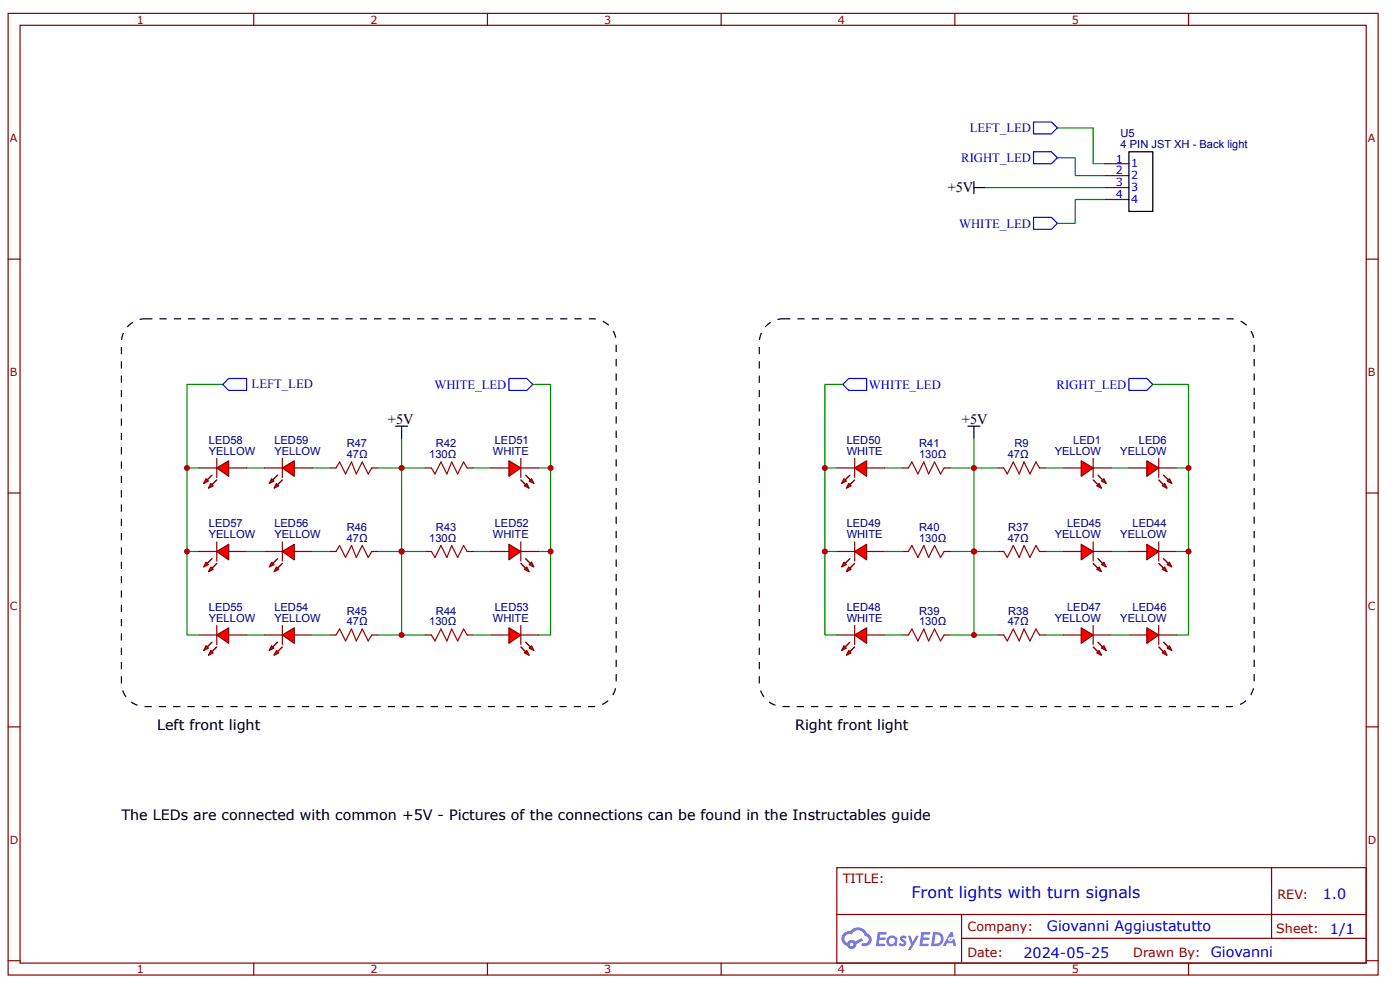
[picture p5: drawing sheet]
<svg xmlns="http://www.w3.org/2000/svg" width="297mm" height="210mm" viewBox="0 0 297 210" stroke-linecap="round" stroke-linejoin="round" font-family="sans-serif">
<g fill="none" stroke="#800" stroke-width=".25">
<path d="M1.7 2.8h290.7v203.9h-290.7zM4.3 5.4h285.5v198.8h-285.5zM53.8 2.8v2.6M103.4 2.8v2.6M153 2.8v2.6M202.6 2.8v2.6M252.1 2.8v2.6M1.7 54.9h2.6M289.8 54.9h2.6M1.7 104.5h2.6M289.8 104.5h2.6M1.7 154.1h2.6"/>
<path d="M289.8 154.1h2.6M177.5 184h112.3v20.2h-112.3zM177.6 193.9h112.1M204 198.9h85.7M204 193.9v10.1M269.8 184v14.9M1.7 203.7h2.6M53.8 204.2v2.5M103.4 204.2v2.5M153 204.2v2.5M202.6 204.2v2.5M252.1 204.2v2.5"/>
<path d="M289.8 203.7h2.6"/>
</g>
<g fill="#58f">
<path d="M191.1 198.5l.5-.2 .4 .1 .3 .3-.2 .4a.33 .33 0 0 0-.3-.3 .33 .33 0 0 0-.3 .1v.1a.85 .85 0 0 1 .7 .7 .85 .85 0 0 1-.3 .8l-.7 .1-.6-.4 .4-.4 .5 .3 .2-.1v-.2a.88 .88 0 0 1-.6-1.3z"/>
<path d="M192.6 198.4h.6l.4 1.3 .8-1.3h.6l-1.8 3h-.6l.7-1.1z"/>
<path d="M186.2 197.6h1.7l.2 .1-.1 .4h-1.3l-.1 .7h1.1l.2 .2-.2 .3h-1.1l-.2 .8h1.3l.1 .2-.1 .2-1.9 .1z"/>
<path d="M195.5 197.6h1.6l.2 .1v.4h-1.3l-.1 .7h1.1l.2 .2-.3 .3h-1.1l-.1 .8h1.2l.1 .2-.1 .2-1.9 .1z"/>
<path d="M201.6 197.6h.5l.2 .9-.4 .2a.49 .49 0 0 0-.7 .2 .49 .49 0 0 0 .3 .7 .49 .49 0 0 0 .6-.4l.4-.2 .4 1.6h-.6l-.2-.7h-1.2l-.3 .7h-.6z"/>
<path d="M197.9 197.6l-.4 3h1a1.51 1.51 0 0 0 1.7-1.5 1.51 1.51 0 0 0-1.8-1.5zM198.4 198.1a1.02 1.02 0 0 1 1.2 1.2 1.02 1.02 0 0 1-1.4 .8z"/>
<path d="M188.5 198.6a1.11 1.11 0 0 0-.3 1.6 1.11 1.11 0 0 0 1.6 .2l.4 .2 .2-1.7-.4-.2a1.01 1.01 0 0 0-1.5-.1zM188.5 199.5a.66 .66 0 0 1 1.3 0 .66 .66 0 0 1-1.3 0z"/>
<path d="M179 197.9a1.58 1.58 0 0 0 .7 2.6 1.01 1.01 0 0 0 1.2 .7 1.01 1.01 0 0 0 .8-1.1l1.4-.7-.3-.5-1.4 .7a1.02 1.02 0 0 0-1.7 .3 .99 .99 0 0 1-.4-1.4 .99 .99 0 0 1 1.4-.3 1.48 1.48 0 0 1 1.5-1 1.48 1.48 0 0 1 1.3 1.2 .82 .82 0 0 1 .8 1.1 .82 .82 0 0 1-1.2 .5l-.3 .1v.3a1.4 1.4 0 0 0 2-.6 1.4 1.4 0 0 0-.9-1.9 2.19 2.19 0 0 0-3.6-.5l-.8 .1zM180.3 200.2a.4 .4 0 0 1 .8 0 .4 .4 0 0 1-.8 0z"/>
<circle cx="201.6" cy="199.1" r=".19"/>
</g>
<path d="M229.4 97.7l2.5 1.5-2.5 1.8z" fill="#f00"/>
<path d="M229.4 97.7l2.5 1.5-2.5 1.8zM231.9 97.2v4" fill="none" stroke="#800" stroke-width=".25"/>
<path d="M231.9 101.7l1 1.1z" fill="#800"/>
<path d="M231.9 101.7l1 1.1" fill="none" stroke="#800" stroke-width=".25"/>
<path d="M232.9 100.7l1 1z" fill="#800"/>
<path d="M232.9 100.7l1 1" fill="none" stroke="#800" stroke-width=".25"/>
<path d="M232.7 103l.5-.5 .5 1z" fill="#f00"/>
<path d="M232.7 103l.5-.5 .5 1z" fill="none" stroke="#800" stroke-width=".25"/>
<path d="M233.7 102l.5-.5 .5 1z" fill="#f00"/>
<path d="M225.6 99.2h3.8M231.9 99.2h3.8M233.7 102l.5-.5 .5 1z" fill="none" stroke="#800" stroke-width=".25"/>
<path d="M243.3 97.7l2.5 1.5-2.5 1.8z" fill="#f00"/>
<path d="M243.3 97.7l2.5 1.5-2.5 1.8zM245.8 97.2v4" fill="none" stroke="#800" stroke-width=".25"/>
<path d="M245.8 101.7l1 1.1z" fill="#800"/>
<path d="M245.8 101.7l1 1.1" fill="none" stroke="#800" stroke-width=".25"/>
<path d="M246.8 100.7l1 1z" fill="#800"/>
<path d="M246.8 100.7l1 1" fill="none" stroke="#800" stroke-width=".25"/>
<path d="M246.6 103l.5-.5 .5 1z" fill="#f00"/>
<path d="M246.6 103l.5-.5 .5 1z" fill="none" stroke="#800" stroke-width=".25"/>
<path d="M247.6 102l.5-.5 .5 1z" fill="#f00"/>
<path d="M234.4 34.7h5.1M234.4 37.2h5.1M234.4 39.8h5.1M234.4 42.3h5.1M211.7 99.2h1.2M220.5 99.2h1.3M239.5 99.2h3.8M245.8 99.2h3.8M211.7 116.9h1.2M220.5 116.9h1.3M247.6 102l.5-.5 .5 1z" fill="none" stroke="#800" stroke-width=".25"/>
<path d="M212.9 99.2l.8 1.3 1.3-2.6 1.2 2.6 1-2.6 1.3 2.6 1.3-2.6 .7 1.3M212.9 116.9l.8 1.3 1.3-2.5 1.2 2.5 1-2.5 1.3 2.5 1.3-2.5 .7 1.2" fill="none" stroke="#a00000" stroke-width=".25"/>
<path d="M219.3 25.9h3.8l1.2 1.2-1.2 1.3h-3.8zM219.3 32.2h3.8l1.2 1.2-1.2 1.3h-3.8zM219.3 46.1h3.8l1.2 1.3-1.2 1.2h-3.8z" fill="none" stroke="#00f" stroke-width=".25"/>
<path d="M206.6 39.8h2.5M206.6 38.5v2.5M239.5 32.2h5.1v12.6h-5.1z" fill="none" stroke="#000" stroke-width=".25"/>
<path d="M209.1 39.8h25.3M224.3 33.4h3.8v3.8h6.3M224.3 27.1h7.6v7.6h2.5M234.4 42.3h-6.3v5.1h-3.8M221.8 99.2h3.8M235.7 99.2h3.8M221.8 116.9h3.8M235.7 116.9h3.8" fill="none" stroke="#080" stroke-width=".25"/>
<path d="M243.3 115.4l2.5 1.5-2.5 1.8z" fill="#f00"/>
<path d="M243.3 115.4l2.5 1.5-2.5 1.8zM245.8 114.9v4" fill="none" stroke="#800" stroke-width=".25"/>
<path d="M245.8 119.4l1 1.1z" fill="#800"/>
<path d="M245.8 119.4l1 1.1" fill="none" stroke="#800" stroke-width=".25"/>
<path d="M246.8 118.4l1 1z" fill="#800"/>
<path d="M246.8 118.4l1 1" fill="none" stroke="#800" stroke-width=".25"/>
<path d="M246.6 120.7l.5-.5 .5 1z" fill="#f00"/>
<path d="M246.6 120.7l.5-.5 .5 1z" fill="none" stroke="#800" stroke-width=".25"/>
<path d="M247.6 119.7l.5-.5 .5 1z" fill="#f00"/>
<path d="M239.5 116.9h3.8M245.8 116.9h3.8M247.6 119.7l.5-.5 .5 1z" fill="none" stroke="#800" stroke-width=".25"/>
<path d="M229.4 115.4l2.5 1.5-2.5 1.8z" fill="#f00"/>
<path d="M229.4 115.4l2.5 1.5-2.5 1.8zM231.9 114.9v4" fill="none" stroke="#800" stroke-width=".25"/>
<path d="M231.9 119.4l1 1.1z" fill="#800"/>
<path d="M231.9 119.4l1 1.1" fill="none" stroke="#800" stroke-width=".25"/>
<path d="M232.9 118.4l1 1z" fill="#800"/>
<path d="M232.9 118.4l1 1" fill="none" stroke="#800" stroke-width=".25"/>
<path d="M232.7 120.7l.5-.5 .5 1z" fill="#f00"/>
<path d="M232.7 120.7l.5-.5 .5 1z" fill="none" stroke="#800" stroke-width=".25"/>
<path d="M233.7 119.7l.5-.5 .5 1z" fill="#f00"/>
<path d="M225.6 116.9h3.8M231.9 116.9h3.8M233.7 119.7l.5-.5 .5 1zM211.7 134.6h1.2M220.5 134.6h1.3" fill="none" stroke="#800" stroke-width=".25"/>
<path d="M221.8 134.6h3.8M235.7 134.6h3.8" fill="none" stroke="#080" stroke-width=".25"/>
<path d="M212.9 134.6l.8 1.3 1.3-2.5 1.2 2.5 1-2.5 1.3 2.5 1.3-2.5 .7 1.2" fill="none" stroke="#a00000" stroke-width=".25"/>
<path d="M243.3 133.1l2.5 1.5-2.5 1.8z" fill="#f00"/>
<path d="M243.3 133.1l2.5 1.5-2.5 1.8zM245.8 132.6v4" fill="none" stroke="#800" stroke-width=".25"/>
<path d="M245.8 137.2l1 1z" fill="#800"/>
<path d="M245.8 137.2l1 1" fill="none" stroke="#800" stroke-width=".25"/>
<path d="M246.8 136.1l1 1.1z" fill="#800"/>
<path d="M246.8 136.1l1 1.1" fill="none" stroke="#800" stroke-width=".25"/>
<path d="M246.6 138.4l.5-.5 .5 1z" fill="#f00"/>
<path d="M246.6 138.4l.5-.5 .5 1z" fill="none" stroke="#800" stroke-width=".25"/>
<path d="M247.6 137.4l.5-.5 .5 1z" fill="#f00"/>
<path d="M239.5 134.6h3.8M245.8 134.6h3.8M247.6 137.4l.5-.5 .5 1z" fill="none" stroke="#800" stroke-width=".25"/>
<path d="M229.4 133.1l2.5 1.5-2.5 1.8z" fill="#f00"/>
<path d="M229.4 133.1l2.5 1.5-2.5 1.8zM231.9 132.6v4" fill="none" stroke="#800" stroke-width=".25"/>
<path d="M231.9 137.2l1 1z" fill="#800"/>
<path d="M231.9 137.2l1 1" fill="none" stroke="#800" stroke-width=".25"/>
<path d="M232.9 136.1l1 1.1z" fill="#800"/>
<path d="M232.9 136.1l1 1.1" fill="none" stroke="#800" stroke-width=".25"/>
<path d="M232.7 138.4l.5-.5 .5 1z" fill="#f00"/>
<path d="M232.7 138.4l.5-.5 .5 1z" fill="none" stroke="#800" stroke-width=".25"/>
<path d="M233.7 137.4l.5-.5 .5 1z" fill="#f00"/>
<path d="M225.6 134.6h3.8M231.9 134.6h3.8M233.7 137.4l.5-.5 .5 1z" fill="none" stroke="#800" stroke-width=".25"/>
<path d="M211.7 99.2h-5.1v35.4h5.1M249.6 99.2h2.5v35.4h-2.5M201.6 116.9h10.1M249.6 116.9h2.5" fill="none" stroke="#080" stroke-width=".25"/>
<path d="M181.3 134.6l2.6-1.5v3.3z" fill="#f00"/>
<path d="M181.3 134.6l2.6-1.5v3.3zM181.3 132.6v4" fill="none" stroke="#800" stroke-width=".25"/>
<path d="M180.3 138.2l1-1z" fill="#800"/>
<path d="M181.3 137.2l-1 1" fill="none" stroke="#800" stroke-width=".25"/>
<path d="M180.3 136.1l-1 1.1z" fill="#800"/>
<path d="M180.3 136.1l-1 1.1" fill="none" stroke="#800" stroke-width=".25"/>
<path d="M180.1 137.9l.5 .5-1 .5z" fill="#f00"/>
<path d="M180.1 137.9l.5 .5-1 .5z" fill="none" stroke="#800" stroke-width=".25"/>
<path d="M179 136.9l.6 .5-1.1 .5z" fill="#f00"/>
<path d="M177.5 134.6h3.8M179 136.9l.6 .5-1.1 .5zM183.9 134.6h3.7M191.4 134.6h1.3M200.3 134.6h1.3" fill="none" stroke="#800" stroke-width=".25"/>
<path d="M192.7 134.6l.8-1.2 1.2 2.5 1.3-2.5 1 2.5 1.3-2.5 1.2 2.5 .8-1.3" fill="none" stroke="#a00000" stroke-width=".25"/>
<path d="M187.6 134.6h3.8" fill="none" stroke="#080" stroke-width=".25"/>
<path d="M181.3 116.9l2.6-1.5v3.3z" fill="#f00"/>
<path d="M181.3 116.9l2.6-1.5v3.3zM181.3 114.9v4" fill="none" stroke="#800" stroke-width=".25"/>
<path d="M180.3 120.5l1-1.1z" fill="#800"/>
<path d="M181.3 119.4l-1 1.1" fill="none" stroke="#800" stroke-width=".25"/>
<path d="M180.3 118.4l-1 1z" fill="#800"/>
<path d="M180.3 118.4l-1 1" fill="none" stroke="#800" stroke-width=".25"/>
<path d="M180.1 120.2l.5 .5-1 .5z" fill="#f00"/>
<path d="M180.1 120.2l.5 .5-1 .5z" fill="none" stroke="#800" stroke-width=".25"/>
<path d="M179 119.2l.6 .5-1.1 .5z" fill="#f00"/>
<path d="M191.4 99.2h1.3M200.3 99.2h1.3M177.5 116.9h3.8M179 119.2l.6 .5-1.1 .5zM183.9 116.9h3.7M191.4 116.9h1.3M200.3 116.9h1.3" fill="none" stroke="#800" stroke-width=".25"/>
<path d="M192.7 99.2l.8-1.3 1.2 2.6 1.3-2.6 1 2.6 1.3-2.6 1.2 2.6 .8-1.3M192.7 116.9l.8-1.2 1.2 2.5 1.3-2.5 1 2.5 1.3-2.5 1.2 2.5 .8-1.3" fill="none" stroke="#a00000" stroke-width=".25"/>
<path d="M187.6 99.2h3.8M187.6 116.9h3.8" fill="none" stroke="#080" stroke-width=".25"/>
<path d="M181.3 99.2l2.6-1.5v3.3z" fill="#f00"/>
<path d="M181.3 99.2l2.6-1.5v3.3zM181.3 97.2v4" fill="none" stroke="#800" stroke-width=".25"/>
<path d="M180.3 102.8l1-1.1z" fill="#800"/>
<path d="M181.3 101.7l-1 1.1" fill="none" stroke="#800" stroke-width=".25"/>
<path d="M180.3 100.7l-1 1z" fill="#800"/>
<path d="M180.3 100.7l-1 1" fill="none" stroke="#800" stroke-width=".25"/>
<path d="M180.1 102.5l.5 .5-1 .5z" fill="#f00"/>
<path d="M180.1 102.5l.5 .5-1 .5z" fill="none" stroke="#800" stroke-width=".25"/>
<path d="M179 101.5l.6 .5-1.1 .5z" fill="#f00"/>
<path d="M177.5 99.2h3.8M183.9 99.2h3.7M179 101.5l.6 .5-1.1 .5z" fill="none" stroke="#800" stroke-width=".25"/>
<path d="M47.3 81.5h-7.6v17.7M85.2 92.9v6.3h5.1M114.3 99.2h2.5v35.4h-2.5M177.5 99.2h-2.5v35.4h2.5M206.6 92.9v6.3h-5M244.6 81.5h7.5v17.7M114.3 116.9h2.5M175 116.9h2.5M85.2 134.6h5.1M201.6 134.6h5" fill="none" stroke="#080" stroke-width=".25"/>
<path d="M83.9 90.4h2.6M85.2 90.4v2.5M205.4 90.4h2.5M206.6 90.4v2.5" fill="none" stroke="#000" stroke-width=".25"/>
<path d="M48.5 80.2h3.8v2.6h-3.8l-1.2-1.3zM239.5 80.2h3.8l1.3 1.3-1.3 1.3h-3.8z" fill="none" stroke="#00f" stroke-width=".25"/>
<path d="M108 97.7l2.5 1.5-2.5 1.8z" fill="#f00"/>
<path d="M108 97.7l2.5 1.5-2.5 1.8zM110.5 97.2v4" fill="none" stroke="#800" stroke-width=".25"/>
<path d="M110.5 101.7l1 1.1z" fill="#800"/>
<path d="M110.5 101.7l1 1.1" fill="none" stroke="#800" stroke-width=".25"/>
<path d="M111.5 100.7l1 1z" fill="#800"/>
<path d="M111.5 100.7l1 1" fill="none" stroke="#800" stroke-width=".25"/>
<path d="M111.3 103l.5-.5 .5 1z" fill="#f00"/>
<path d="M111.3 103l.5-.5 .5 1z" fill="none" stroke="#800" stroke-width=".25"/>
<path d="M112.3 102l.5-.5 .5 1z" fill="#f00"/>
<path d="M90.3 99.2h1.2M99.1 99.2h1.3M104.2 99.2h3.8M110.5 99.2h3.8M90.3 116.9h1.2M99.1 116.9h1.3M112.3 102l.5-.5 .5 1z" fill="none" stroke="#800" stroke-width=".25"/>
<path d="M91.5 99.2l.8 1.3 1.2-2.6 1.3 2.6 1-2.6 1.3 2.6 1.3-2.6 .7 1.3M91.5 116.9l.8 1.3 1.2-2.5 1.3 2.5 1-2.5 1.3 2.5 1.3-2.5 .7 1.2" fill="none" stroke="#a00000" stroke-width=".25"/>
<path d="M100.4 99.2h3.8M100.4 116.9h3.8" fill="none" stroke="#080" stroke-width=".25"/>
<path d="M108 115.4l2.5 1.5-2.5 1.8z" fill="#f00"/>
<path d="M108 115.4l2.5 1.5-2.5 1.8zM110.5 114.9v4" fill="none" stroke="#800" stroke-width=".25"/>
<path d="M110.5 119.4l1 1.1z" fill="#800"/>
<path d="M110.5 119.4l1 1.1" fill="none" stroke="#800" stroke-width=".25"/>
<path d="M111.5 118.4l1 1z" fill="#800"/>
<path d="M111.5 118.4l1 1" fill="none" stroke="#800" stroke-width=".25"/>
<path d="M111.3 120.7l.5-.5 .5 1z" fill="#f00"/>
<path d="M111.3 120.7l.5-.5 .5 1z" fill="none" stroke="#800" stroke-width=".25"/>
<path d="M112.3 119.7l.5-.5 .5 1z" fill="#f00"/>
<path d="M104.2 116.9h3.8M110.5 116.9h3.8M112.3 119.7l.5-.5 .5 1zM90.3 134.6h1.2M99.1 134.6h1.3" fill="none" stroke="#800" stroke-width=".25"/>
<path d="M100.4 134.6h3.8" fill="none" stroke="#080" stroke-width=".25"/>
<path d="M91.5 134.6l.8 1.3 1.2-2.5 1.3 2.5 1-2.5 1.3 2.5 1.3-2.5 .7 1.2" fill="none" stroke="#a00000" stroke-width=".25"/>
<path d="M108 133.1l2.5 1.5-2.5 1.8z" fill="#f00"/>
<path d="M108 133.1l2.5 1.5-2.5 1.8zM110.5 132.6v4" fill="none" stroke="#800" stroke-width=".25"/>
<path d="M110.5 137.2l1 1z" fill="#800"/>
<path d="M110.5 137.2l1 1" fill="none" stroke="#800" stroke-width=".25"/>
<path d="M111.5 136.1l1 1.1z" fill="#800"/>
<path d="M111.5 136.1l1 1.1" fill="none" stroke="#800" stroke-width=".25"/>
<path d="M111.3 138.4l.5-.5 .5 1z" fill="#f00"/>
<path d="M111.3 138.4l.5-.5 .5 1z" fill="none" stroke="#800" stroke-width=".25"/>
<path d="M112.8 136.9l.5 1-1-.5z" fill="#f00"/>
<path d="M104.2 134.6h3.8M110.5 134.6h3.8M112.8 136.9l.5 1-1-.5z" fill="none" stroke="#800" stroke-width=".25"/>
<path d="M42.2 99.2h-2.5v35.4h2.5M80.1 99.2h5.1v35.4h-5.1M39.7 116.9h2.5M80.1 116.9h10.2" fill="none" stroke="#080" stroke-width=".25"/>
<path d="M59.9 134.6l2.5-1.5v3.3z" fill="#f00"/>
<path d="M59.9 134.6l2.5-1.5v3.3zM59.9 132.6v4" fill="none" stroke="#800" stroke-width=".25"/>
<path d="M58.9 138.2l1-1z" fill="#800"/>
<path d="M59.9 137.2l-1 1" fill="none" stroke="#800" stroke-width=".25"/>
<path d="M58.9 136.1l-1 1.1z" fill="#800"/>
<path d="M58.9 136.1l-1 1.1" fill="none" stroke="#800" stroke-width=".25"/>
<path d="M58.6 137.9l.5 .5-1 .5z" fill="#f00"/>
<path d="M58.6 137.9l.5 .5-1 .5z" fill="none" stroke="#800" stroke-width=".25"/>
<path d="M57.6 136.9l.5 .5-1 .5z" fill="#f00"/>
<path d="M56.1 134.6h3.8M57.6 136.9l.5 .5-1 .5zM62.4 134.6h3.8" fill="none" stroke="#800" stroke-width=".25"/>
<path d="M46 134.6l2.5-1.5v3.3z" fill="#f00"/>
<path d="M46 134.6l2.5-1.5v3.3zM46 132.6v4" fill="none" stroke="#800" stroke-width=".25"/>
<path d="M45 138.2l1-1z" fill="#800"/>
<path d="M46 137.2l-1 1" fill="none" stroke="#800" stroke-width=".25"/>
<path d="M45 136.1l-1 1.1z" fill="#800"/>
<path d="M45 136.1l-1 1.1" fill="none" stroke="#800" stroke-width=".25"/>
<path d="M44.7 137.9l.5 .5-1 .5z" fill="#f00"/>
<path d="M44.7 137.9l.5 .5-1 .5z" fill="none" stroke="#800" stroke-width=".25"/>
<path d="M43.7 136.9l.5 .5-1 .5z" fill="#f00"/>
<path d="M42.2 134.6h3.8M43.7 136.9l.5 .5-1 .5zM48.5 134.6h3.8M70 134.6h1.3M78.9 134.6h1.2" fill="none" stroke="#800" stroke-width=".25"/>
<path d="M71.3 134.6l.7-1.2 1.3 2.5 1.3-2.5 1 2.5 1.3-2.5 1.2 2.5 .8-1.3" fill="none" stroke="#a00000" stroke-width=".25"/>
<path d="M52.3 134.6h3.8M66.2 134.6h3.8" fill="none" stroke="#080" stroke-width=".25"/>
<path d="M59.9 116.9l2.5-1.5v3.3z" fill="#f00"/>
<path d="M59.9 116.9l2.5-1.5v3.3zM59.9 114.9v4" fill="none" stroke="#800" stroke-width=".25"/>
<path d="M59.9 119.4l-1 1.1z" fill="#800"/>
<path d="M59.9 119.4l-1 1.1" fill="none" stroke="#800" stroke-width=".25"/>
<path d="M58.9 118.4l-1 1z" fill="#800"/>
<path d="M58.9 118.4l-1 1" fill="none" stroke="#800" stroke-width=".25"/>
<path d="M58.6 120.2l.5 .5-1 .5z" fill="#f00"/>
<path d="M58.6 120.2l.5 .5-1 .5z" fill="none" stroke="#800" stroke-width=".25"/>
<path d="M57.6 119.2l.5 .5-1 .5z" fill="#f00"/>
<path d="M56.1 116.9h3.8M57.6 119.2l.5 .5-1 .5zM62.4 116.9h3.8" fill="none" stroke="#800" stroke-width=".25"/>
<path d="M46 116.9l2.5-1.5v3.3z" fill="#f00"/>
<path d="M46 116.9l2.5-1.5v3.3zM46 114.9v4" fill="none" stroke="#800" stroke-width=".25"/>
<path d="M46 119.4l-1 1.1z" fill="#800"/>
<path d="M46 119.4l-1 1.1" fill="none" stroke="#800" stroke-width=".25"/>
<path d="M45 118.4l-1 1z" fill="#800"/>
<path d="M45 118.4l-1 1" fill="none" stroke="#800" stroke-width=".25"/>
<path d="M44.7 120.2l.5 .5-1 .5z" fill="#f00"/>
<path d="M44.7 120.2l.5 .5-1 .5z" fill="none" stroke="#800" stroke-width=".25"/>
<path d="M43.7 119.2l.5 .5-1 .5z" fill="#f00"/>
<path d="M70 99.2h1.3M78.9 99.2h1.2M42.2 116.9h3.8M43.7 119.2l.5 .5-1 .5zM48.5 116.9h3.8M70 116.9h1.3M78.9 116.9h1.2" fill="none" stroke="#800" stroke-width=".25"/>
<path d="M71.3 99.2l.7-1.3 1.3 2.6 1.3-2.6 1 2.6 1.3-2.6 1.2 2.6 .8-1.3M71.3 116.9l.7-1.2 1.3 2.5 1.3-2.5 1 2.5 1.3-2.5 1.2 2.5 .8-1.3" fill="none" stroke="#a00000" stroke-width=".25"/>
<path d="M52.3 99.2h3.8M66.2 99.2h3.8M52.3 116.9h3.8M66.2 116.9h3.8" fill="none" stroke="#080" stroke-width=".25"/>
<path d="M46 99.2l2.5-1.5v3.3z" fill="#f00"/>
<path d="M46 99.2l2.5-1.5v3.3zM46 97.2v4" fill="none" stroke="#800" stroke-width=".25"/>
<path d="M46 101.7l-1 1.1z" fill="#800"/>
<path d="M46 101.7l-1 1.1" fill="none" stroke="#800" stroke-width=".25"/>
<path d="M45 100.7l-1 1z" fill="#800"/>
<path d="M45 100.7l-1 1" fill="none" stroke="#800" stroke-width=".25"/>
<path d="M44.7 102.5l.5 .5-1 .5z" fill="#f00"/>
<path d="M44.7 102.5l.5 .5-1 .5z" fill="none" stroke="#800" stroke-width=".25"/>
<path d="M43.7 101.5l.5 .5-1 .5z" fill="#f00"/>
<path d="M42.2 99.2h3.8M48.5 99.2h3.8M43.7 101.5l.5 .5-1 .5z" fill="none" stroke="#800" stroke-width=".25"/>
<path d="M59.9 99.2l2.5-1.5v3.3z" fill="#f00"/>
<path d="M59.9 99.2l2.5-1.5v3.3zM59.9 97.2v4" fill="none" stroke="#800" stroke-width=".25"/>
<path d="M59.9 101.7l-1 1.1z" fill="#800"/>
<path d="M59.9 101.7l-1 1.1" fill="none" stroke="#800" stroke-width=".25"/>
<path d="M58.9 100.7l-1 1z" fill="#800"/>
<path d="M58.9 100.7l-1 1" fill="none" stroke="#800" stroke-width=".25"/>
<path d="M58.6 102.5l.5 .5-1 .5z" fill="#f00"/>
<path d="M58.6 102.5l.5 .5-1 .5z" fill="none" stroke="#800" stroke-width=".25"/>
<path d="M57.6 101.5l.5 .5-1 .5z" fill="#f00"/>
<path d="M56.1 99.2h3.8M62.4 99.2h3.8M57.6 101.5l.5 .5-1 .5z" fill="none" stroke="#800" stroke-width=".25"/>
<path d="M108 80.2h3.8l1.2 1.3-1.2 1.3h-3.8zM178.8 81.5l1.3-1.3h3.8v2.6h-3.8z" fill="none" stroke="#00f" stroke-width=".25"/>
<path d="M113 81.5h3.8v17.7M178.8 81.5h-3.8v17.7" fill="none" stroke="#080" stroke-width=".25"/>
<g fill="#000">
<path d="M33.8 67.5h1.6v.2h-1.6zM36.9 67.5h1.5v.2h-1.5zM39.9 67.5h1.5v.2h-1.5zM43 67.5h1.5v.2h-1.5zM46 67.5h1.5v.2h-1.5zM49 67.5h1.5v.2h-1.5zM52.1 67.5h1.5v.2h-1.5zM55.1 67.5h1.5v.2h-1.5zM58.1 67.5h1.5v.2h-1.5zM61.2 67.5h1.5v.2h-1.5zM64.2 67.5h1.5v.2h-1.5zM67.2 67.5h1.6v.2h-1.6zM70.3 67.5h1.5v.2h-1.5zM73.3 67.5h1.5v.2h-1.5zM76.3 67.5h1.6v.2h-1.6zM79.4 67.5h1.5v.2h-1.5zM82.4 67.5h1.5v.2h-1.5zM85.5 67.5h1.5v.2h-1.5zM88.5 67.5h1.5v.2h-1.5zM91.5 67.5h1.5v.2h-1.5zM94.6 67.5h1.5v.2h-1.5zM97.6 67.5h1.5v.2h-1.5zM100.6 67.5h1.5v.2h-1.5zM103.7 67.5h1.5v.2h-1.5zM106.7 67.5h1.5v.2h-1.5zM109.7 67.5h1.6v.2h-1.6zM112.8 67.5h1.5v.2h-1.5zM115.8 67.5h1.5v.2h-1.5zM118.8 67.5h1.6v.2h-1.6zM121.9 67.5h1.5v.2h-1.5zM124.9 67.5h1.5v.3l-1.5-.1zM127.9 68l1.3 .9-.2 .2-1.2-.9zM130 70.2l.2-.1 .5 1.5h-.2zM130.6 73.1h.3v1.5h-.3zM130.6 76.1h.3v1.6h-.3zM130.6 79.2h.3v1.5h-.3zM130.6 82.2h.3v1.5h-.3zM130.6 85.2h.3v1.6h-.3zM130.6 88.3h.3v1.5h-.3zM130.6 91.3h.3v1.5h-.3zM130.6 94.4h.3v1.5h-.3zM130.6 97.4h.3v1.5h-.3zM130.6 100.4h.3v1.5h-.3zM130.6 103.5h.3v1.5h-.3zM130.6 106.5h.3v1.5h-.3zM130.6 109.5h.3v1.5h-.3zM130.6 112.6h.3v1.5h-.3zM130.6 115.6h.3v1.5h-.3zM130.6 118.6h.3v1.6h-.3zM130.6 121.7h.3v1.5h-.3zM130.6 124.7h.3v1.5h-.3zM130.6 127.7h.3v1.6h-.3zM130.6 130.8h.3v1.5h-.3zM130.6 133.8h.3v1.5h-.3zM130.6 136.8h.3v1.6h-.3zM130.6 139.9h.3v1.5h-.3zM130.6 142.9h.3v1.5h-.3zM130.5 145.9l.2 .1-.6 1.4-.2-.1zM127.7 149.2l1.2-.8 .2 .2-1.3 .9zM124.8 149.7l1.4-.1 .1 .3h-1.5zM121.7 149.7h1.5v.2h-1.5zM118.7 149.7h1.5v.2h-1.5zM115.7 149.7h1.5v.2h-1.5zM112.6 149.7h1.5v.2h-1.5zM109.6 149.7h1.5v.2h-1.5zM106.6 149.7h1.5v.2h-1.5zM103.5 149.7h1.5v.2h-1.5zM100.5 149.7h1.5v.2h-1.5zM97.4 149.7h1.6v.2h-1.6zM94.4 149.7h1.5v.2h-1.5zM91.4 149.7h1.5v.2h-1.5zM88.3 149.7h1.6v.2h-1.6zM85.3 149.7h1.5v.2h-1.5zM82.3 149.7h1.5v.2h-1.5zM79.2 149.7h1.6v.2h-1.6zM76.2 149.7h1.5v.2h-1.5zM73.2 149.7h1.5v.2h-1.5zM70.1 149.7h1.5v.2h-1.5zM67.1 149.7h1.5v.2h-1.5zM64.1 149.7h1.5v.2h-1.5zM61 149.7h1.5v.2h-1.5zM58 149.7h1.5v.2h-1.5zM55 149.7h1.5v.2h-1.5zM51.9 149.7h1.5v.2h-1.5zM48.9 149.7h1.5v.2h-1.5zM45.8 149.7h1.6v.2h-1.6zM42.8 149.7h1.5v.2h-1.5zM39.8 149.7h1.5v.2h-1.5zM36.7 149.7h1.6v.2h-1.6zM33.7 149.7h1.5v.2h-1.5zM30.7 149.7h1.5v.2h-1.5zM27.9 148.7l1.3 .7-.1 .3-1.3-.8zM25.9 146.4h.2l.7 1.3-.2 .1zM25.6 143.4h.3v1.5h-.3zM25.6 140.4h.3v1.5h-.3zM25.6 137.3h.3v1.5h-.3zM25.6 134.3h.3v1.5h-.3zM25.6 131.2h.3v1.6h-.3zM25.6 128.2h.3v1.5h-.3zM25.6 125.2h.3v1.5h-.3zM25.6 122.1h.3v1.6h-.3zM25.6 119.1h.3v1.5h-.3zM25.6 116.1h.3v1.5h-.3zM25.6 113h.3v1.6h-.3zM25.6 110h.3v1.5h-.3zM25.6 107h.3v1.5h-.3zM25.6 103.9h.3v1.5h-.3zM25.6 100.9h.3v1.5h-.3zM25.6 97.9h.3v1.5h-.3zM25.6 94.8h.3v1.5h-.3zM25.6 91.8h.3v1.5h-.3zM25.6 88.7h.3v1.6h-.3zM25.6 85.7h.3v1.5h-.3zM25.6 82.7h.3v1.5h-.3zM25.6 79.6h.3v1.6h-.3zM25.6 76.6h.3v1.5h-.3zM25.6 73.6h.3v1.5h-.3zM26.1 70.5l.2 .1-.4 1.5h-.2zM27.2 68.9l.9-.7 .2 .2-1.2 1-.2-.2zM29.6 67.6l2.7-.1v.2l-2.7 .2z"/>
<path d="M169.2 67.5h1.5v.2h-1.5zM172.2 67.5h1.5v.2h-1.5zM175.3 67.5h1.5v.2h-1.5zM178.3 67.5h1.5v.2h-1.5zM181.3 67.5h1.5v.2h-1.5zM184.4 67.5h1.5v.2h-1.5zM187.4 67.5h1.5v.2h-1.5zM190.4 67.5h1.5v.2h-1.5zM193.5 67.5h1.5v.2h-1.5zM196.5 67.5h1.5v.2h-1.5zM199.5 67.5h1.6v.2h-1.6zM202.6 67.5h1.5v.2h-1.5zM205.6 67.5h1.5v.2h-1.5zM208.6 67.5h1.6v.2h-1.6zM211.7 67.5h1.5v.2h-1.5zM214.7 67.5h1.5v.2h-1.5zM217.7 67.5h1.6v.2h-1.6zM220.8 67.5h1.5v.2h-1.5zM223.8 67.5h1.5v.2h-1.5zM226.9 67.5h1.5v.2h-1.5zM229.9 67.5h1.5v.2h-1.5zM232.9 67.5h1.5v.2h-1.5zM236 67.5h1.5v.2h-1.5zM239 67.5h1.5v.2h-1.5zM242 67.5h1.5v.2h-1.5zM245.1 67.5h1.5v.2h-1.5zM248.1 67.5h1.5v.2h-1.5zM251.1 67.5h1.6v.2h-1.6zM254.2 67.5h1.5v.2h-1.5zM257.2 67.5h1.5v.2h-1.5zM260.2 67.5h1.6l-.1 .3-1.5-.1zM263.3 68l1.3 .9-.2 .2-1.2-.9zM265.3 70.2l.2-.1 .6 1.5h-.3zM265.9 73.1h.3v1.5h-.3zM265.9 76.1h.3v1.6h-.3zM265.9 79.2h.3v1.5h-.3zM265.9 82.2h.3v1.5h-.3zM265.9 85.2h.3v1.6h-.3zM265.9 88.3h.3v1.5h-.3zM265.9 91.3h.3v1.5h-.3zM265.9 94.4h.3v1.5h-.3zM265.9 97.4h.3v1.5h-.3zM265.9 100.4h.3v1.5h-.3zM265.9 103.5h.3v1.5h-.3zM265.9 106.5h.3v1.5h-.3zM265.9 109.5h.3v1.5h-.3zM265.9 112.6h.3v1.5h-.3zM265.9 115.6h.3v1.5h-.3zM265.9 118.6h.3v1.6h-.3zM265.9 121.7h.3v1.5h-.3zM265.9 124.7h.3v1.5h-.3zM265.9 127.7h.3v1.6h-.3zM265.9 130.8h.3v1.5h-.3zM265.9 133.8h.3v1.5h-.3zM265.9 136.8h.3v1.6h-.3zM265.9 139.9h.3v1.5h-.3zM265.9 142.9h.3v1.5h-.3zM265.8 145.9l.2 .1-.6 1.4-.2-.1zM263 149.2l1.3-.8 .1 .2-1.3 .9zM260.1 149.7l1.5-.1v.3h-1.5zM257.1 149.7h1.5v.2h-1.5zM254 149.7h1.5v.2h-1.5zM251 149.7h1.5v.2h-1.5zM248 149.7h1.5v.2h-1.5zM244.9 149.7h1.5v.2h-1.5zM241.9 149.7h1.5v.2h-1.5zM238.9 149.7h1.5v.2h-1.5zM235.8 149.7h1.5v.2h-1.5zM232.8 149.7h1.5v.2h-1.5zM229.7 149.7h1.6v.2h-1.6zM226.7 149.7h1.5v.2h-1.5zM223.7 149.7h1.5v.2h-1.5zM220.6 149.7h1.6v.2h-1.6zM217.6 149.7h1.5v.2h-1.5zM214.6 149.7h1.5v.2h-1.5zM211.5 149.7h1.5v.2h-1.5zM208.5 149.7h1.5v.2h-1.5zM205.5 149.7h1.5v.2h-1.5zM202.4 149.7h1.5v.2h-1.5zM199.4 149.7h1.5v.2h-1.5zM196.4 149.7h1.5v.2h-1.5zM193.3 149.7h1.5v.2h-1.5zM190.3 149.7h1.5v.2h-1.5zM187.2 149.7h1.6v.2h-1.6zM184.2 149.7h1.5v.2h-1.5zM181.2 149.7h1.5v.2h-1.5zM178.1 149.7h1.6v.2h-1.6zM175.1 149.7h1.5v.2h-1.5zM172.1 149.7h1.5v.2h-1.5zM169 149.7h1.6v.2h-1.6zM166 149.7h1.5v.2h-1.5zM163.2 148.7l1.4 .7-.1 .3-1.4-.8zM161.2 146.4h.3l.7 1.3-.2 .1zM161 143.4h.2v1.5h-.2zM161 140.4h.2v1.5h-.2zM161 137.3h.2v1.5h-.2zM161 134.3h.2v1.5h-.2zM161 131.2h.2v1.6h-.2zM161 128.2h.2v1.5h-.2zM161 125.2h.2v1.5h-.2zM161 122.1h.2v1.6h-.2zM161 119.1h.2v1.5h-.2zM161 116.1h.2v1.5h-.2zM161 113h.2v1.6h-.2zM161 110h.2v1.5h-.2zM161 107h.2v1.5h-.2zM161 103.9h.2v1.5h-.2zM161 100.9h.2v1.5h-.2zM161 97.9h.2v1.5h-.2zM161 94.8h.2v1.5h-.2zM161 91.8h.2v1.5h-.2zM161 88.7h.2v1.6h-.2zM161 85.7h.2v1.5h-.2zM161 82.7h.2v1.5h-.2zM161 79.6h.2v1.6h-.2zM161 76.6h.2v1.5h-.2zM161 73.6h.2v1.5h-.2zM161.4 70.5l.2 .1-.4 1.5h-.2zM162.5 68.9l1-.7 .1 .2-1.2 1-.1-.2zM164.9 67.6l2.8-.1v.2l-2.7 .2z"/>
</g>
<g fill="#c00">
<circle cx="206.6" cy="116.9" r=".63"/>
<circle cx="252.1" cy="116.9" r=".63"/>
<circle cx="206.6" cy="99.2" r=".63"/>
<circle cx="206.6" cy="134.6" r=".63"/>
<circle cx="175" cy="116.9" r=".63"/>
<circle cx="252.1" cy="99.2" r=".63"/>
<circle cx="39.7" cy="99.2" r=".63"/>
<circle cx="116.8" cy="116.9" r=".63"/>
<circle cx="85.2" cy="134.6" r=".63"/>
<circle cx="85.2" cy="99.2" r=".63"/>
<circle cx="85.2" cy="116.9" r=".63"/>
<circle cx="39.7" cy="116.9" r=".63"/>
<circle cx="175" cy="99.2" r=".63"/>
<circle cx="116.8" cy="99.2" r=".63"/>
</g>
<text font-size="3.4" fill="#00f" x="193.4" y="190.4">Front lights with turn signals</text>
<g font-size="3">
<text x="201.1" y="40.8">+5V</text>
<text x="82.3" y="89.9">+5V</text>
<text x="204.1" y="89.9">+5V</text>
<text x="33.3" y="154.9">Left front light</text>
<text x="168.7" y="154.9">Right front light</text>
<text x="25.8" y="173.8">The LEDs are connected with common +5V - Pictures of the connections can be found in the Instructables guide</text>
</g>
<g font-size="3" fill="#00f">
<text x="280.6" y="190.6">1.0</text>
<text x="222.1" y="197.5">Giovanni Aggiustatutto</text>
<text x="282.2" y="198">1/1</text>
<text x="217.1" y="203">2024-05-25</text>
<text x="256.9" y="203">Giovanni</text>
</g>
<g font-size="2.7" fill="#00f">
<text x="205.7" y="28">LEFT_LED</text>
<text x="203.9" y="34.3">RIGHT_LED</text>
<text x="203.5" y="48.3">WHITE_LED</text>
<text x="53.4" y="82.4">LEFT_LED</text>
<text x="92.2" y="82.4">WHITE_LED</text>
<text x="184.4" y="82.4">WHITE_LED</text>
<text x="224.2" y="82.4">RIGHT_LED</text>
</g>
<g font-size="2.7" fill="#800">
<text x="178.8" y="187.2">TITLE:</text>
<text x="271" y="190.6">REV:</text>
<text x="205.3" y="197.4">Company:</text>
<text x="270.8" y="197.9">Sheet:</text>
<text x="205.3" y="202.9">Date:</text>
<text x="240.4" y="203">Drawn By:</text>
</g>
<g font-size="2.4" fill="#800">
<text x="29" y="5">1</text>
<text x="78.6" y="5">2</text>
<text x="128.2" y="5">3</text>
<text x="177.8" y="5">4</text>
<text x="227.4" y="5">5</text>
<text x="2.1" y="30.2">A</text>
<text x="290.2" y="30.2">A</text>
<text x="2.1" y="79.7">B</text>
<text x="290.2" y="79.7">B</text>
<text x="2.1" y="129.3">C</text>
<text x="290.2" y="129.3">C</text>
<text x="2.1" y="178.9">D</text>
<text x="290.2" y="178.9">D</text>
<text x="29" y="206.3">1</text>
<text x="78.6" y="206.3">2</text>
<text x="128.2" y="206.3">3</text>
<text x="177.8" y="206.3">4</text>
<text x="227.4" y="206.3">5</text>
</g>
<g font-size="2.4" fill="#000080">
<text x="237.7" y="29.1">U5</text>
<text x="237.7" y="31.3">4 PIN JST XH - Back light</text>
<text x="44.3" y="94.1">LED58</text>
<text x="58.2" y="94.1">LED59</text>
<text x="73.6" y="94.9">R47</text>
<text x="92.5" y="94.9">R42</text>
<text x="105" y="94.1">LED51</text>
<text x="179.6" y="94.1">LED50</text>
<text x="195" y="94.9">R41</text>
<text x="215.2" y="94.9">R9</text>
<text x="227.7" y="94.1">LED1</text>
<text x="241.6" y="94.1">LED6</text>
<text x="44.3" y="96.4">YELLOW</text>
<text x="58.2" y="96.4">YELLOW</text>
<text x="73.6" y="97.2">47Ω</text>
<text x="91.1" y="97.2">130Ω</text>
<text x="104.6" y="96.4">WHITE</text>
<text x="179.6" y="96.4">WHITE</text>
<text x="195" y="97.2">130Ω</text>
<text x="213.8" y="97.2">47Ω</text>
<text x="223.8" y="96.4">YELLOW</text>
<text x="237.7" y="96.4">YELLOW</text>
<text x="44.3" y="111.8">LED57</text>
<text x="58.2" y="111.8">LED56</text>
<text x="73.6" y="112.6">R46</text>
<text x="92.5" y="112.6">R43</text>
<text x="105" y="111.8">LED52</text>
<text x="179.6" y="111.8">LED49</text>
<text x="195" y="112.6">R40</text>
<text x="213.9" y="112.6">R37</text>
<text x="226.4" y="111.8">LED45</text>
<text x="240.3" y="111.8">LED44</text>
<text x="44.3" y="114.1">YELLOW</text>
<text x="58.2" y="114.1">YELLOW</text>
<text x="73.6" y="114.9">47Ω</text>
<text x="91.1" y="114.9">130Ω</text>
<text x="104.6" y="114.1">WHITE</text>
<text x="179.6" y="114.1">WHITE</text>
<text x="195" y="114.9">130Ω</text>
<text x="213.8" y="114.9">47Ω</text>
<text x="223.8" y="114.1">YELLOW</text>
<text x="237.7" y="114.1">YELLOW</text>
<text x="44.3" y="131.8">YELLOW</text>
<text x="44.3" y="129.5">LED55</text>
<text x="58.2" y="131.8">YELLOW</text>
<text x="58.2" y="129.5">LED54</text>
<text x="73.6" y="130.3">R45</text>
<text x="92.5" y="130.3">R44</text>
<text x="104.6" y="131.8">WHITE</text>
<text x="105" y="129.5">LED53</text>
<text x="179.6" y="131.8">WHITE</text>
<text x="179.6" y="129.5">LED48</text>
<text x="195" y="130.3">R39</text>
<text x="213.9" y="130.3">R38</text>
<text x="223.8" y="131.8">YELLOW</text>
<text x="226.4" y="129.5">LED47</text>
<text x="237.7" y="131.8">YELLOW</text>
<text x="240.3" y="129.5">LED46</text>
<text x="73.6" y="132.6">47Ω</text>
<text x="91.1" y="132.6">130Ω</text>
<text x="195" y="132.6">130Ω</text>
<text x="213.8" y="132.6">47Ω</text>
</g>
<g font-size="2.4" fill="#00f">
<text x="236.7" y="34.5">1</text>
<text x="240" y="35.5">1</text>
<text x="236.7" y="37">2</text>
<text x="236.7" y="39.5">3</text>
<text x="240" y="38">2</text>
<text x="240" y="40.5">3</text>
<text x="236.7" y="42">4</text>
<text x="240" y="43.1">4</text>
</g>
</svg>
